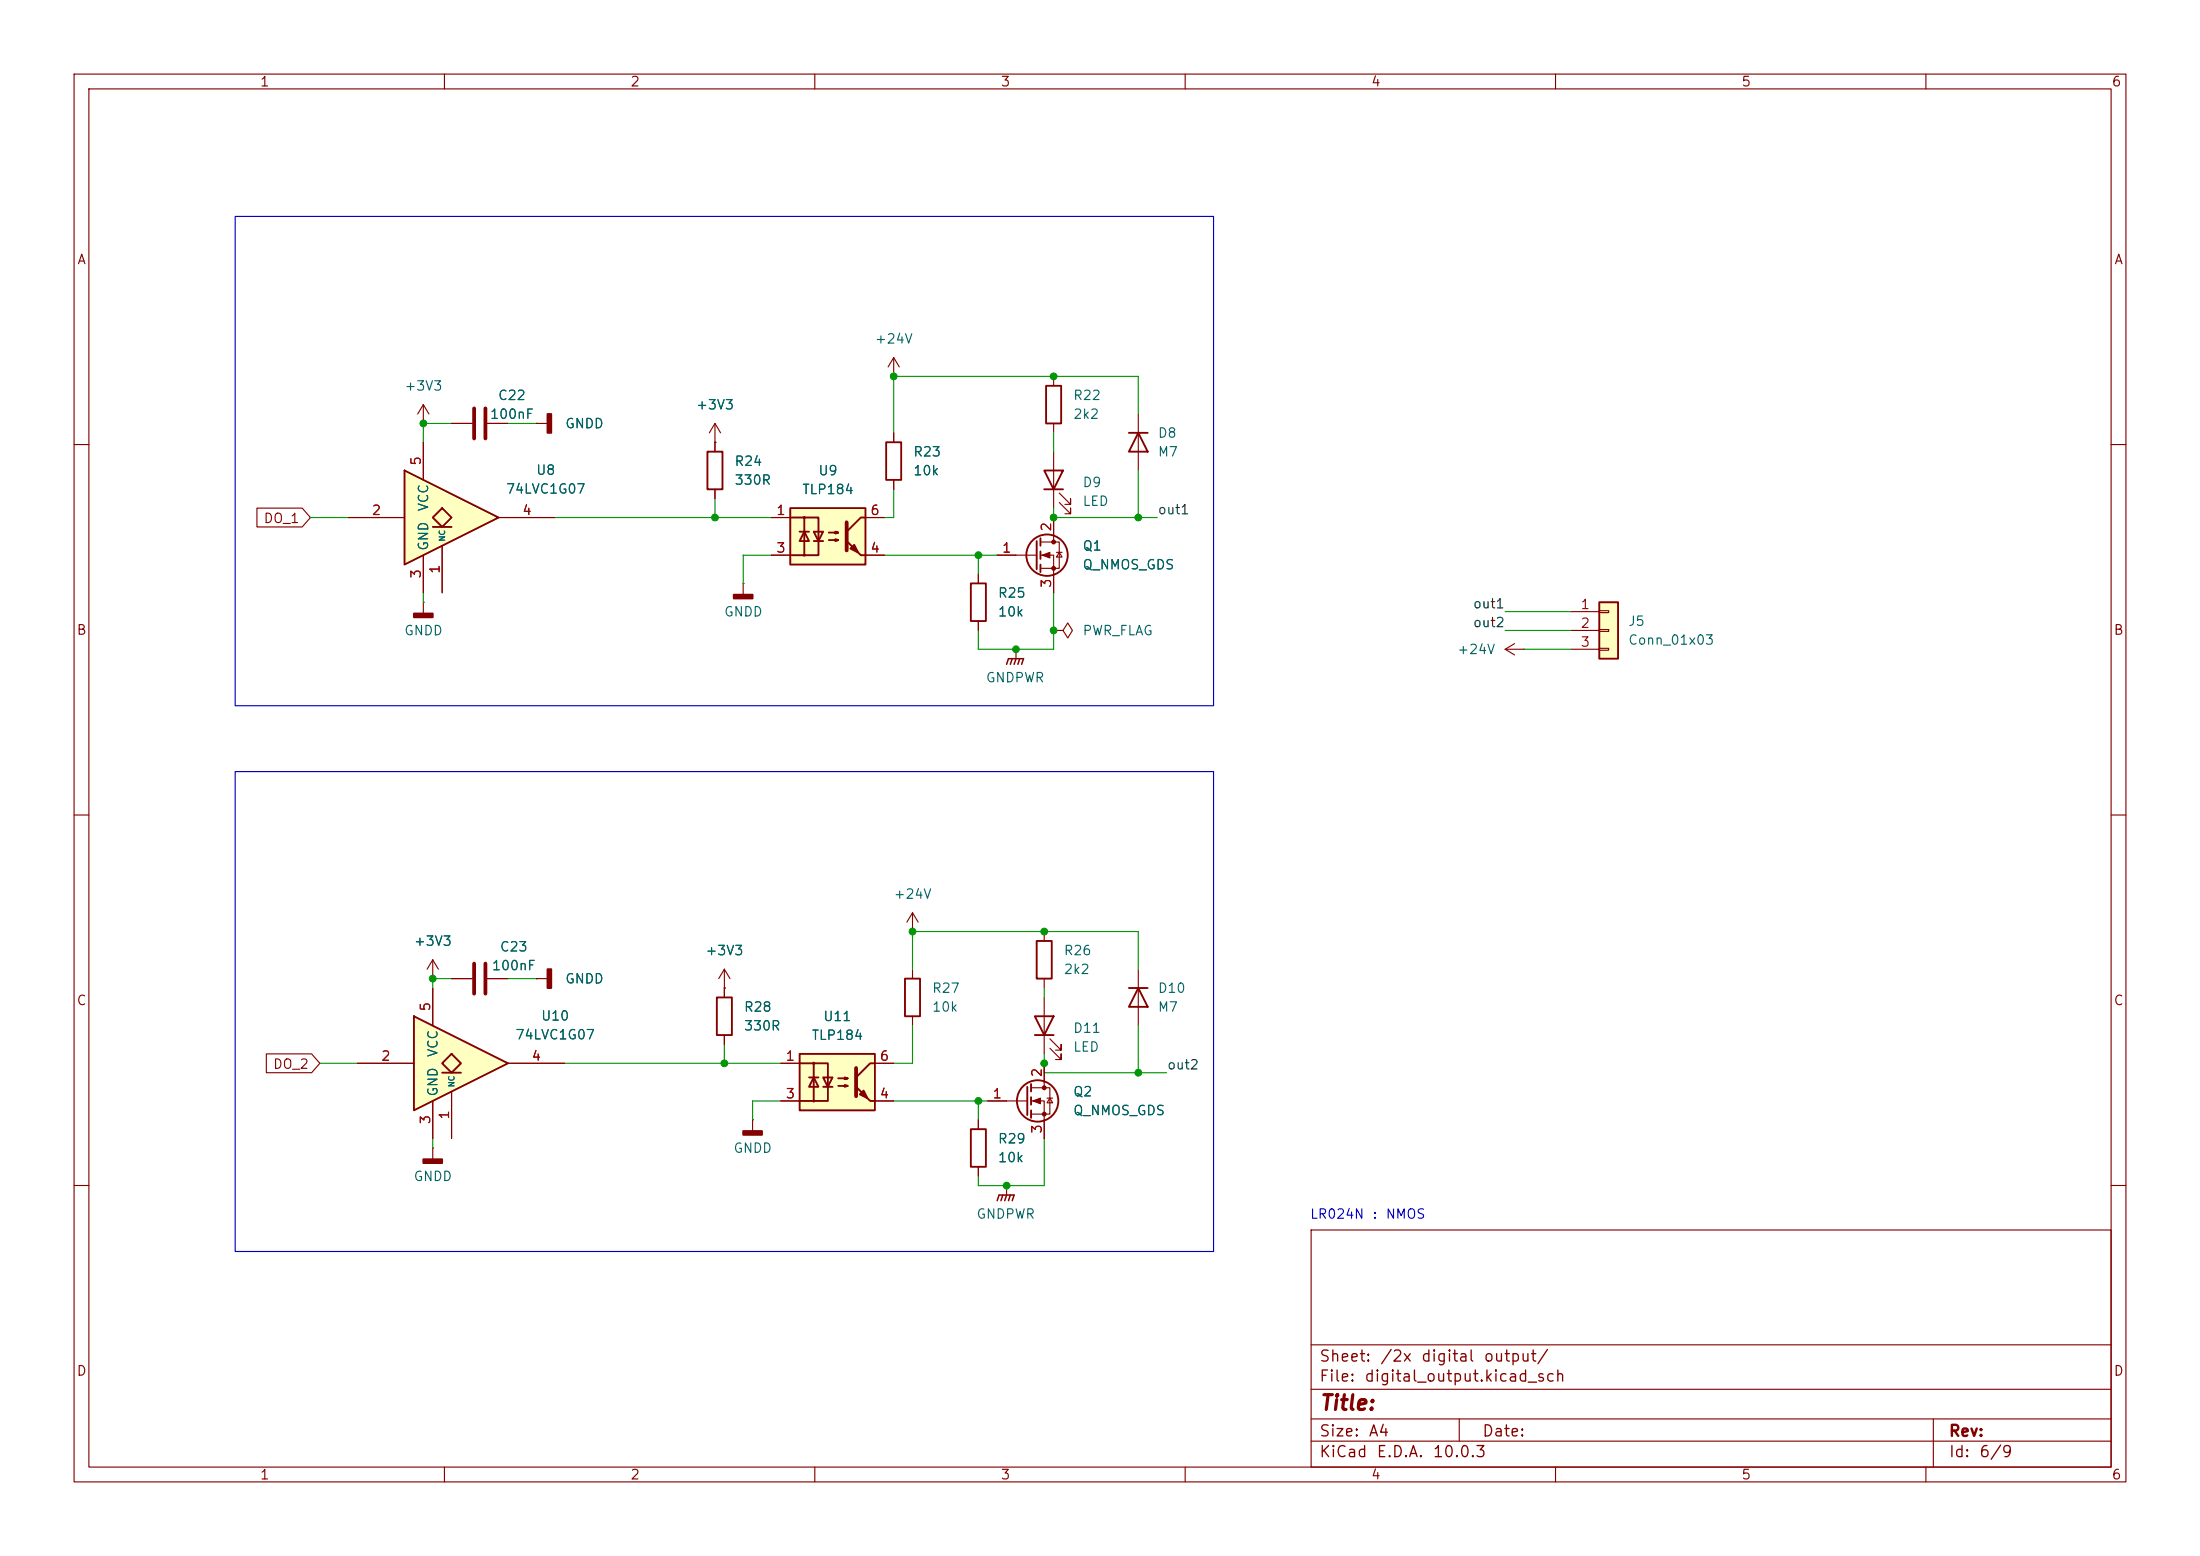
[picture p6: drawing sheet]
<svg xmlns="http://www.w3.org/2000/svg" width="297mm" height="210mm" viewBox="0 0 297 210" stroke-linecap="round" stroke-linejoin="round" font-family="sans-serif">
<g fill="none" stroke="#840000" stroke-width=".15">
<path d="M10 10h277v190h-277zM12 12h273v186h-273zM60 10v2M110 10v2M160 10v2M210 10v2M260 10v2M10 60h2M100.3 78.7h.1M100.3 78.7v1.6M285 60h2M10 110h2"/>
<path d="M285 110h2M123.2 125.7h.1M123.2 123.2l-.8 1.3M123.2 123.2l.8 1.3M123.2 123.2v2.5M58.4 154.9h.1M58.4 154.9v1.6M101.6 151.1h.1M101.6 151.1v1.6M132.1 151.1v1.3M132.1 157.5v1.3M133.3 148.6h5.4"/>
<path d="M139.2 146.8h2.5v3.6h-2.5M139.2 148.6h1.8v5.1M141 143.5v3.3M141.4 148.2h.7M141.7 148.2l.4 .6h-.7zM10 160h2M177 166h108v32h-108zM285 160h2M60 198v2M110 198v2M160 198v2M177 194.5h108"/>
<path d="M177 191.5h108M177 187.5h108M177 181.5h108M197 191.5v3M210 198v2M260 198v2M261 191.5v6.5"/>
</g>
<g fill="#840000" stroke="#840000" stroke-width=".25">
<path d="M100.3 152.7h2.6v.5h-2.6z"/>
<path d="M99.1 80.3h2.5v.5h-2.5z"/>
<path d="M57.1 156.5h2.6v.5h-2.6z"/>
</g>
<g fill="none" stroke="#840000" stroke-width=".25">
<path d="M131.1 152.4h2v5.1h-2zM138.7 146.7v3.8M139.2 146.3v1M139.2 148.1v1M139.2 149.9v1"/>
<circle cx="140.1" cy="148.6" r="2.79"/>
</g>
<g fill="#840000" stroke="#840000" stroke-width=".15">
<path d="M139.4 148.6l1.1-.4v.8z"/>
<circle cx="141" cy="146.8" r=".25"/>
<circle cx="141" cy="150.4" r=".25"/>
</g>
<path d="M107.9 142.2h10.2v7.7h-10.2z" fill="#ffffc2"/>
<g fill="none" stroke="#840000" stroke-width=".25">
<path d="M139.7 137.2h2.5l-1.2 2.5zM139.7 139.7h2.5M152.4 133.4h2.5M153.7 133.4l1.2 2.5h-2.5zM107.9 142.2h10.2v7.7h-10.2zM107.9 143.5h2v5.1h-2M109.2 145.4h1.3M109.9 145.4l.6 1.3h-1.3zM109.9 143.5h1.9v5.1h-1.9M111.1 145.4h1.3l-.6 1.3zM111.1 146.7h1.3M113.2 145.5h1.2l-.4 .2v-.3l.4 .1"/>
<path d="M113.2 146.6h1.2l-.4 .1v-.3l.4 .2M115.6 146.7l1.9 1.9h.6M118.1 143.5h-.6l-1.9 1.9"/>
</g>
<g fill="none" stroke="#840000" stroke-width=".15">
<path d="M141 134.6v7.6M153.7 130.8v7.6M105.4 143.5h2.5M105.4 148.6h2.5M118.1 143.5h2.5M118.1 148.6h2.5M141.7 141.5l1.6 1.5v-.8v.8h-.8M141.7 140.2l1.6 1.5v-.7v.7h-.8M135.9 160h.1M135.9 160v1.3"/>
<circle cx="109.9" cy="143.5" r=".13"/>
<circle cx="109.9" cy="148.6" r=".13"/>
</g>
<path d="M115.6 144.1v3.9" fill="none" stroke="#840000" stroke-width=".51"/>
<path d="M116.1 147.7l.5-.5 .5 1z" fill="#840000" stroke="#840000" stroke-width=".25"/>
<path d="M134.6 162.1l.3-.8h2l-.2 .8M135.4 161.3l-.3 .8M135.9 161.3l-.3 .8M136.4 161.3l-.3 .8" fill="none" stroke="#840000" stroke-width=".2"/>
<path d="M55.9 137.2l12.7 6.3-12.7 6.4z" fill="#ffffc2"/>
<path d="M59.7 144.8h2.5" fill="none" stroke="#ffffc2" stroke-width=".14"/>
<path d="M59.7 143.5l1.3-1.3 1.2 1.3-1.2 1.3z" fill="#ffffc2"/>
<path d="M95.5 61h2v5h-2zM55.9 137.2l12.7 6.3-12.7 6.4zM96.8 134.6h2v5.1h-2zM122.2 132.1h2v5.1h-2zM140 127h2v5.1h-2zM59.7 143.5l1.3-1.3 1.2 1.3-1.2 1.3zM59.7 144.8h2.5" fill="none" stroke="#840000" stroke-width=".25"/>
<g fill="none" stroke="#840000" stroke-width=".15">
<path d="M96.5 59.7v1.3M120.6 50.8h.1M120.6 48.3l-.7 1.2M120.6 48.3l.8 1.2M120.6 48.3v2.5M96.5 66v1.3M137.2 87.6h.1M137.2 87.6v1.3M58.4 133.4v5M97.8 133.4v1.2M97.8 139.7v1.3M123.2 130.8v1.3"/>
<path d="M123.2 137.2v1.2M141 125.7v1.3M141 132.1v1.3M48.3 143.5h7.6M58.4 148.6v5.1M61 147.3v6.4M68.6 143.5h7.6"/>
</g>
<path d="M135.9 89.7l.2-.8h2.1l-.3 .8M136.7 88.9l-.3 .8M137.2 88.9l-.3 .8M137.7 88.9l-.3 .8" fill="none" stroke="#840000" stroke-width=".2"/>
<path d="M106.7 68.6h10.1v7.6h-10.1z" fill="#ffffc2"/>
<path d="M106.7 68.6h10.1v7.6h-10.1zM106.7 69.9h1.9v5h-1.9M107.9 71.8h1.3M108.6 71.8l.6 1.2h-1.3zM108.6 69.9h1.9v5h-1.9M109.9 71.8h1.2l-.6 1.2zM109.9 73h1.2M111.9 71.9h1.3l-.4 .1v-.2l.4 .1M111.9 72.9h1.3l-.4 .1v-.2l.4 .1M114.3 73l1.9 1.9h.6M116.8 69.9h-.6l-1.9 1.9" fill="none" stroke="#840000" stroke-width=".25"/>
<g fill="none" stroke="#840000" stroke-width=".15">
<path d="M96.5 59.7h.1M96.5 57.2l-.7 1.2M96.5 57.2l.8 1.2M96.5 57.2v2.5M104.1 69.9h2.6M104.1 74.9h2.6M116.8 69.9h2.6M116.8 74.9h2.6M203.2 87.6l1.3 .8M203.2 87.6h2.5M204.5 86.9l-1.3 .7M205.7 87.6h.1"/>
<circle cx="108.6" cy="74.9" r=".13"/>
<circle cx="108.6" cy="69.9" r=".13"/>
</g>
<path d="M114.3 70.5v3.8" fill="none" stroke="#840000" stroke-width=".51"/>
<path d="M114.8 74l.5-.5 .5 1z" fill="#840000" stroke="#840000" stroke-width=".25"/>
<path d="M215.9 81.3h2.5v7.6h-2.5z" fill="#ffffc2"/>
<g fill="none" stroke="#840000" stroke-width=".25">
<path d="M119.6 59.7h2.1v5.1h-2.1zM141.2 52.1h2.1v5.1h-2.1zM152.4 58.4h2.5M153.7 58.4l1.2 2.6h-2.5zM131.1 78.7h2v5.1h-2zM140 73v3.8M140.5 72.6v1.1M140.5 74.4v1M140.5 76.2v1M141 63.5h2.5l-1.3 2.5zM141 66h2.5M215.9 81.3h2.5v7.6h-2.5z"/>
<circle cx="141.4" cy="74.9" r="2.79"/>
</g>
<g fill="none" stroke="#840000" stroke-width=".15">
<path d="M57.1 57.2h.1M57.1 54.6v2.6M57.1 54.6l-.7 1.3M57.1 54.6l.8 1.3M61 57.2h2.8M65.8 57.2h2.8M120.6 58.4v1.3M142.2 50.8v1.3M142.2 57.2v1.2M153.7 55.9v7.6M120.6 64.8v1.2M132.1 77.5v1.2"/>
<path d="M134.6 74.9h5.4M140.5 73.2h2.5v3.5h-2.5M140.5 74.9h1.7v5.1M142.2 61v7.6M142.2 69.9v3.3M142.6 74.5h.8M143 74.5l.4 .7h-.8zM143 67.8l1.5 1.5v-.7v.7h-.7M143 66.5l1.5 1.6v-.8v.8h-.7M57.1 81.3h.1M57.1 81.3v1.5M132.1 83.8v1.3"/>
<path d="M142.2 85.1h1.3l.6-1 .7 1-.7 1-.6-1M142.2 85.1h.1M212.1 82.6h3.8M212.1 85.1h3.8M212.1 87.6h3.8M215.9 82.4h1.3v.3h-1.3zM215.9 85h1.3v.2h-1.3zM215.9 87.5h1.3v.3h-1.3zM58.4 132.1h.1M58.4 129.5l-.7 1.3M58.4 129.5l.8 1.3M58.4 129.5v2.6"/>
<path d="M61 132.1h2.8M65.8 132.1h2.8M72.4 132.1h.1M72.4 132.1h1.5M97.8 133.4h.1M97.8 130.8l-.8 1.3M97.8 130.8l.8 1.3M97.8 130.8v2.6"/>
</g>
<g fill="#840000" stroke="#840000" stroke-width=".25">
<path d="M73.9 130.8h.5v2.6h-.5z"/>
<path d="M55.9 82.8h2.5v.5h-2.5z"/>
</g>
<path d="M64 55.1v4.1M65.5 55.1v4.1M64 130v4.1M65.5 130v4.1" fill="none" stroke="#840000" stroke-width=".51"/>
<g fill="#840000" stroke="#840000" stroke-width=".15">
<path d="M140.7 74.9l1-.4v.8z"/>
<circle cx="142.2" cy="73.2" r=".25"/>
<circle cx="142.2" cy="76.7" r=".25"/>
</g>
<path d="M54.6 63.5l12.7 6.4-12.7 6.3z" fill="#ffffc2"/>
<path d="M58.4 71.1h2.6" fill="none" stroke="#ffffc2" stroke-width=".14"/>
<path d="M58.4 69.9l1.3-1.3 1.3 1.3-1.3 1.2z" fill="#ffffc2"/>
<path d="M54.6 63.5l12.7 6.4-12.7 6.3zM58.4 69.9l1.3-1.3 1.3 1.3-1.3 1.2zM58.4 71.1h2.6" fill="none" stroke="#840000" stroke-width=".25"/>
<g fill="none" stroke="#840000" stroke-width=".15">
<path d="M57.1 59.7v5.1M61 57.2h2.8M65.8 57.2h2.8M72.4 57.2h.1M72.4 57.2h1.5M96.5 59.7h.1M96.5 59.7v1.3M120.6 58.4v1.3M34.7 68.6h6.1l1.1 1.3-1.1 1.2h-6.1zM47 69.9h7.6M57.1 74.9v5.1M59.7 73.7v6.3"/>
<path d="M67.3 69.9h7.6M96.5 66v1.3M104.1 69.9h2.6M104.1 74.9h2.6M116.8 69.9h2.6M116.8 74.9h2.6M120.6 64.8v1.2M132.1 77.5v1.2M134.6 74.9h2.6M142.2 69.9v2.5M142.2 77.5v2.5M132.1 83.8v1.3"/>
<path d="M58.4 132.1h.1M58.4 133.4v5M61 132.1h2.8M65.8 132.1h2.8M72.4 132.1h.1M97.8 133.4h.1M97.8 133.4v1.2M97.8 139.7v1.3M36 142.2h6.1l1.1 1.3-1.1 1.3h-6.1zM48.3 143.5h7.6M58.4 148.6v5.1M61 147.3v6.4"/>
<path d="M68.6 143.5h7.6M105.4 148.6h2.5M105.4 143.5h2.5M118.1 148.6h2.5M118.1 143.5h2.5M132.1 151.1v1.3M132.1 157.5v1.3M133.3 148.6h2.6M141 143.5v2.6M141 151.1v2.6"/>
</g>
<path d="M73.9 55.9h.5v2.5h-.5z" fill="#840000" stroke="#840000" stroke-width=".25"/>
<g fill="none" stroke="#009600" stroke-width=".15">
<path d="M61 57.2h-3.9v2.5M68.6 57.2h3.8M142.2 58.4v2.6M153.7 55.9v-5.1h-33.1v7.6M41.9 69.9h5.1M74.9 69.9h29.2M96.5 67.3v2.6M104.1 74.9h-3.8v3.8M119.4 74.9h15.2M120.6 66v3.9h-1.2M132.1 74.9v2.6M142.2 68.6v1.3h14"/>
<path d="M153.7 63.5v6.4M57.1 80v1.3M142.2 80v7.6h-10.1v-2.5M203.2 85.1h8.9M203.2 82.6h8.9M205.7 87.6h6.4M61 132.1h-2.6v1.3M68.6 132.1h3.8M123.2 138.4v5.1h-2.6M123.2 130.8v-5.1h30.5v5.1M141 133.4v1.2M153.7 138.4v6.4"/>
<path d="M43.2 143.5h5.1M58.4 153.7v1.2M76.2 143.5h29.2M97.8 141v2.5M105.4 148.6h-3.8v2.5M120.6 148.6h12.7M132.1 148.6v2.5M141 142.2v2.6h16.5M141 153.7v6.3h-8.9v-1.2"/>
</g>
<path d="M31.7 29.2h132.1v66.1h-132.1zM31.7 104.1h132.1v64.8h-132.1z" fill="none" stroke="#0000c2" stroke-width=".15"/>
<g fill="#009600" stroke="#009600" stroke-width=".14">
<circle cx="141" cy="143.5" r=".46"/>
<circle cx="135.9" cy="160" r=".46"/>
<circle cx="153.7" cy="144.8" r=".46"/>
<circle cx="132.1" cy="148.6" r=".46"/>
<circle cx="137.2" cy="87.6" r=".46"/>
<circle cx="97.8" cy="143.5" r=".46"/>
<circle cx="123.2" cy="125.7" r=".46"/>
<circle cx="58.4" cy="132.1" r=".46"/>
<circle cx="142.2" cy="50.8" r=".46"/>
<circle cx="142.2" cy="69.9" r=".46"/>
<circle cx="120.6" cy="50.8" r=".46"/>
<circle cx="132.1" cy="74.9" r=".46"/>
<circle cx="142.2" cy="85.1" r=".46"/>
<circle cx="153.7" cy="69.9" r=".46"/>
<circle cx="96.5" cy="69.9" r=".46"/>
<circle cx="141" cy="125.7" r=".46"/>
<circle cx="57.1" cy="57.2" r=".46"/>
</g>
<text font-size="2" fill="#840000" x="178" y="190.8">Title:</text>
<g font-size="1.5" fill="#840000">
<text x="178" y="184.2">Sheet:</text>
<text x="186.2" y="184.2">/2x</text>
<text x="191.7" y="184.2">digital</text>
<text x="200.2" y="184.2">output/</text>
<text x="178" y="186.9">File:</text>
<text x="184.1" y="186.9">digital_output.kicad_sch</text>
<text x="178" y="197.1">KiCad</text>
<text x="178" y="194.3">Size:</text>
<text x="184.7" y="194.3">A4</text>
<text x="185.7" y="197.1">E.D.A.</text>
<text x="193.3" y="197.1">10.0.3</text>
<text x="200" y="194.3">Date:</text>
<text x="263" y="194.3">Rev:</text>
<text x="263" y="197.1">Id:</text>
<text x="267.1" y="197.1">6/9</text>
</g>
<g font-size="1.3" fill="#840000">
<text x="35" y="12">1</text>
<text x="85" y="12">2</text>
<text x="135" y="12">3</text>
<text x="185" y="12">4</text>
<text x="235" y="12">5</text>
<text x="285" y="12">6</text>
<text x="10.3" y="36">A</text>
<text x="285.3" y="36">A</text>
<text x="35.5" y="70.9">DO_1</text>
<text x="10.3" y="86">B</text>
<text x="285.3" y="86">B</text>
<text x="10.3" y="136">C</text>
<text x="285.3" y="136">C</text>
<text x="36.8" y="144.6">DO_2</text>
<text x="10.3" y="186">D</text>
<text x="285.3" y="186">D</text>
<text x="35" y="200">1</text>
<text x="85" y="200">2</text>
<text x="135" y="200">3</text>
<text x="185" y="200">4</text>
<text x="235" y="200">5</text>
<text x="285" y="200">6</text>
</g>
<g font-size="1.3" fill="#006464">
<text x="118" y="46.7">+24V</text>
<text x="54.5" y="53">+3V3</text>
<text x="66.1" y="56.9">100nF</text>
<text x="67.1" y="54.3">C22</text>
<text x="76.2" y="58.1">GNDD</text>
<text x="93.9" y="55.6">+3V3</text>
<text x="144.8" y="56.9">2k2</text>
<text x="144.8" y="54.3">R22</text>
<text x="156.2" y="59.4">D8</text>
<text x="72.3" y="64.4">U8</text>
<text x="99.1" y="65.7">330R</text>
<text x="99.1" y="63.2">R24</text>
<text x="110.4" y="64.5">U9</text>
<text x="123.2" y="64.5">10k</text>
<text x="123.2" y="61.9">R23</text>
<text x="156.2" y="61.9">M7</text>
<text x="58.1" y="69.1" transform="rotate(-90 58.1 69.1)">VCC</text>
<text x="68.2" y="66.9">74LVC1G07</text>
<text x="108.2" y="67">TLP184</text>
<text x="146.1" y="66.1">D9</text>
<text x="146.1" y="68.6">LED</text>
<text x="58.1" y="74.4" transform="rotate(-90 58.1 74.4)">GND</text>
<text x="146.1" y="77.2">Q_NMOS_GDS</text>
<text x="146.1" y="74.6">Q1</text>
<text x="97.7" y="83.5">GNDD</text>
<text x="134.6" y="83.5">10k</text>
<text x="134.6" y="81">R25</text>
<text x="54.5" y="86.1">GNDD</text>
<text x="146.1" y="86.1">PWR_FLAG</text>
<text x="196.6" y="88.6">+24V</text>
<text x="219.7" y="84.8">J5</text>
<text x="219.7" y="87.3">Conn_01x03</text>
<text x="133" y="92.4">GNDPWR</text>
<text x="120.5" y="121.6">+24V</text>
<text x="55.8" y="128">+3V3</text>
<text x="66.3" y="131.3">100nF</text>
<text x="67.4" y="128.7">C23</text>
<text x="95.1" y="129.2">+3V3</text>
<text x="143.5" y="131.8">2k2</text>
<text x="143.5" y="129.2">R26</text>
<text x="76.2" y="133.1">GNDD</text>
<text x="100.3" y="136.9">R28</text>
<text x="125.7" y="136.9">10k</text>
<text x="125.7" y="134.3">R27</text>
<text x="156.2" y="136.9">M7</text>
<text x="156.2" y="134.3">D10</text>
<text x="59.4" y="142.8" transform="rotate(-90 59.4 142.8)">VCC</text>
<text x="69.5" y="140.6">74LVC1G07</text>
<text x="73" y="138.1">U10</text>
<text x="100.3" y="139.4">330R</text>
<text x="109.5" y="140.7">TLP184</text>
<text x="111.1" y="138.1">U11</text>
<text x="144.8" y="142.3">LED</text>
<text x="144.8" y="139.7">D11</text>
<text x="59.4" y="148.1" transform="rotate(-90 59.4 148.1)">GND</text>
<text x="144.8" y="148.3">Q2</text>
<text x="98.9" y="155.9">GNDD</text>
<text x="134.6" y="154.6">R29</text>
<text x="144.8" y="150.8">Q_NMOS_GDS</text>
<text x="55.7" y="159.7">GNDD</text>
<text x="134.6" y="157.2">10k</text>
<text x="131.7" y="164.8">GNDPWR</text>
</g>
<g font-size="1.3" fill="#a90000">
<text x="57.1" y="62.9" transform="rotate(-90 57.1 62.9)">5</text>
<text x="50.1" y="69.8">2</text>
<text x="70.4" y="69.8">4</text>
<text x="104.7" y="69.8">1</text>
<text x="117.4" y="69.8">6</text>
<text x="142.2" y="71.8" transform="rotate(-90 142.2 71.8)">2</text>
<text x="59.7" y="77.5" transform="rotate(-90 59.7 77.5)">1</text>
<text x="104.7" y="74.9">3</text>
<text x="117.4" y="74.9">4</text>
<text x="135.2" y="74.9">1</text>
<text x="57.1" y="78.2" transform="rotate(-90 57.1 78.2)">3</text>
<text x="142.2" y="79.4" transform="rotate(-90 142.2 79.4)">3</text>
<text x="213.3" y="82.5">1</text>
<text x="213.3" y="85.1">2</text>
<text x="213.3" y="87.6">3</text>
<text x="58.4" y="136.6" transform="rotate(-90 58.4 136.6)">5</text>
<text x="51.4" y="143.5">2</text>
<text x="71.7" y="143.5">4</text>
<text x="106" y="143.5">1</text>
<text x="118.7" y="143.5">6</text>
<text x="106" y="148.6">3</text>
<text x="118.7" y="148.6">4</text>
<text x="133.9" y="148.6">1</text>
<text x="140.9" y="145.5" transform="rotate(-90 140.9 145.5)">2</text>
<text x="58.4" y="151.8" transform="rotate(-90 58.4 151.8)">3</text>
<text x="60.9" y="151.2" transform="rotate(-90 60.9 151.2)">1</text>
<text x="140.9" y="153.1" transform="rotate(-90 140.9 153.1)">3</text>
</g>
<g font-size="1.3" fill="#0f0f0f">
<text x="156.2" y="69.7">out1</text>
<text x="198.8" y="82.4">out1</text>
<text x="198.8" y="85">out2</text>
<text x="157.5" y="144.7">out2</text>
</g>
<g font-size="1.3" fill="#0000c2">
<text x="176.8" y="164.8">LR024N</text>
<text x="185.2" y="164.8">:</text>
<text x="187" y="164.8">NMOS</text>
</g>
<g font-size=".8" fill="#006464">
<text x="60.3" y="73.2" transform="rotate(-90 60.3 73.2)">NC</text>
<text x="61.5" y="146.8" transform="rotate(-90 61.5 146.8)">NC</text>
</g>
</svg>
